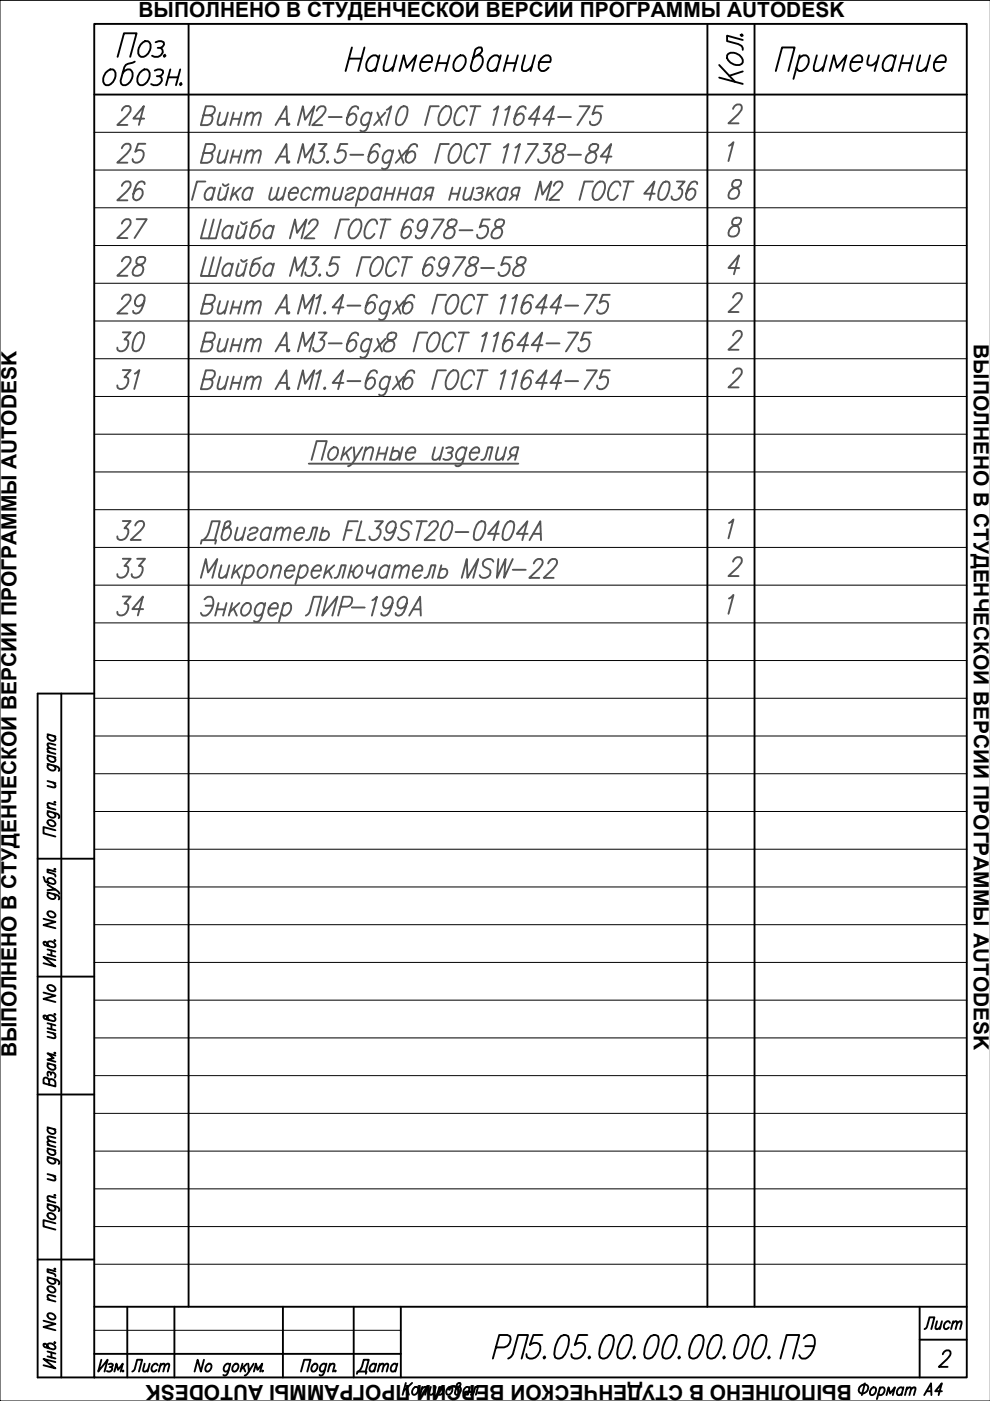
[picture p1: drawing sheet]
<svg xmlns="http://www.w3.org/2000/svg" width="210mm" height="297mm" viewBox="0 0 210 297" stroke-linecap="round" stroke-linejoin="round" font-family="sans-serif">
<!-- layer: OSN50 -->
<g fill="none" stroke="#000" stroke-width=".4">
<path d="M20 5.1h185v286.9h-185zM40 5.1v272M150 5.1v272M160 5.1v272M20 20.1h185M13 147.1v144.9M20 147.1h-12v144.9h12M8 182.1h12M8 207.1h12M8 232.1h12M8 267h12M20 277.1h185"/>
<path d="M27 277.1v14.9M37 277.1v14.9M60 277.1v14.9M75 277.1v14.9M85 277.1v14.9M195 277.1v14.9M20 287h65M195 284h10"/>
</g>
<!-- layer: TEXT -->
<g fill="none" stroke="#000" stroke-width=".4">
<path d="M22.4 15.4l1-.7h.5a1.99 1.99 0 0 1-.4 3.1l-.5 .3h-.5a1.39 1.39 0 0 1-.5-1.9zM24.9 12.1l1.4-5h2.7l-1.4 5M28.6 13.1l-1.9 .7-.3 .5-.8 2.8 .2 .7 .3 .3a2.12 2.12 0 0 0 1.8-3.1l-.3-.3h-.6l-1 .7M29.6 15.4l1-.7h.6a1.39 1.39 0 0 1 .4 1.9 1.83 1.83 0 0 1-1.9 1.5 1.39 1.39 0 0 1-.4-1.9zM29.8 9.4l1-.7h.5a1.39 1.39 0 0 1 .5 1.9 1.84 1.84 0 0 1-1.9 1.5 1.38 1.38 0 0 1-.5-2zM32.8 15l.6-.3h.6l.5 .3a.98 .98 0 0 1-1.2 1.2M33 9l.6-.3h.6l.5 .3a.98 .98 0 0 1-1.3 1.1M33.8 16.2l.5 .4a1.37 1.37 0 0 1-.7 1.4 1.37 1.37 0 0 1-1.6-.2M34 10.1l.5 .5a1.37 1.37 0 0 1-.8 1.4 1.37 1.37 0 0 1-1.5-.2M35 11.6l-.3 .2 .1 .3 .3-.3M35.7 16.4h2.1M36.1 14.7l-.9 3.4"/>
<path d="M38.2 14.7l-.9 3.4M38.4 17.6l-.3 .2 .2 .3 .2-.3M152.5 13.8l3.3 3.5M152.5 16.5l5 1.3M154.4 11.4a2.11 2.11 0 0 1 3.1 1.8 1.4 1.4 0 0 1-1.9 .5 1.84 1.84 0 0 1-1.4-1.9zM157.2 7.3l.3 .2-.3 .1-.2-.2M157.5 8.5l-3.3-.9v1.1l2.3 .6 .7 .4 .3 .9M157.5 15.1l-2.9 1M164.5 15.1l1.3-5h2.7l-1.3 5M169.4 12.4a1.22 1.22 0 0 1 1.8-.4 2.11 2.11 0 0 1-1.8 3.1l-.5-.8M169.6 11.7l-1.4 5M173.2 11.7l-.6 2.4v.7l.3 .3h.5l1.2-1"/>
<path d="M175.3 11.7l-.9 3.4M175.9 15.1l.9-3.4 .6 2.6 2.1-2.6-.9 3.4M180.4 13.2h2.3a1 1 0 0 0-.4-1.5 2.07 2.07 0 0 0-1.7 3.1l.3 .3h.5l1-.8M184.2 11.7l-.3 1.2v.7l.3 .3h.6l.5-.3 .7-.7M186.3 11.7l-.9 3.4M189.8 12.4l-.3-.4a1.22 1.22 0 0 0-1.8 .4 2.1 2.1 0 0 0-.3 2.4l.3 .3h.6l1-.8M189.9 11.7l-.8 3.4M191 13.4h2.1M191.5 11.7l-.9 3.4M193.6 11.7l-.9 3.4M195.1 11.7l-.6 2.4v.7l.3 .3h.5l1.3-1M197.2 11.7l-.9 3.4"/>
<path d="M198.1 13.2h2.3a1 1 0 0 0-.4-1.5 2.07 2.07 0 0 0-1.7 3.1l.3 .3h.6l.9-.8M10.1 159.4l1.6 .4M10.1 155.7l1.6 .4M10.4 155.8l-.2 .1a.93 .93 0 0 0 .4 1 .93 .93 0 0 0 1.1-.1v-.3l-.3-.5M11.7 158.9l-1.5-.3-.1 .3 .4 .6M11.7 157.9l-1.5-.3-.1 .4 .4 .6M10.1 172l1.9 .5a.76 .76 0 0 1 .6 .8l-.2 .2M10.1 162l1.9 .5a.76 .76 0 0 1 .6 .8l-.2 .2M10.1 171.2l1.6 .4M10.1 165.6l1.6 .4M10.1 160.2l1.6 .4M10.2 174a.95 .95 0 0 1 1.1 0 .95 .95 0 0 1 .3 1.1 .97 .97 0 0 1-1.1-.1 .97 .97 0 0 1-.3-1z"/>
<path d="M10.4 172l-.2 .2a.93 .93 0 0 0 .4 1 .93 .93 0 0 0 1.1-.1v-.3l-.3-.5M10.4 162.1l-.2 .1a.93 .93 0 0 0 .4 1 .93 .93 0 0 0 1.1-.1v-.3l-.3-.5M10.4 160.3l-.2 .1a.95 .95 0 0 0 .3 1 .95 .95 0 0 0 1.1 0l.1-.4-.3-.5M11.3 165.9l.4 .6-.1 .4-1.5-.3M11.6 170l.1 .1h-.2M11.7 176l-2.5-.6v1.3l2.5 .7M11.7 170.6l-1.5-.3-.1 .4 .4 .6M9.2 194.8l2.5 .7-2.5 .6 2.5 .7M9.2 185.9l.4 1 .2 .2 1.5 .3 .4-.2a1.01 1.01 0 0 0-.6-.9 1.01 1.01 0 0 0-1 .1v.3l.3 .5M10.1 189.2l1.9 .5a.76 .76 0 0 1 .6 .8l-.2 .2M10.1 187.6l1.6 1-1.6 .1M10.2 193.3a1.07 1.07 0 0 1 1.5 .9 1.01 1.01 0 0 1-1 .2 1.01 1.01 0 0 1-.6-.9z"/>
<path d="M10.4 189.3l-.2 .1a.93 .93 0 0 0 .4 1.1 .93 .93 0 0 0 1.1-.2v-.3l-.3-.4M11.6 199.3l.1 .2-.2-.1M11.6 184.2l.1 .1h-.2M11.7 188.6l.5 .3 .4 .6M11.7 184.8l-1.6-.5v.6l1.5 .5 .1 .5M9.2 210.4l2.5 .7-2.5 .7 2.5 .6M10.1 200.2v-.3a.99 .99 0 0 1 1-.2 .99 .99 0 0 1 .6 .9l-.4 .3-1.8-.5-.3-.4 .2-.3a.77 .77 0 0 1 .8 .7l.2 .2M10.1 215.8v-.3a.99 .99 0 0 1 1-.2 .99 .99 0 0 1 .6 .9l-.4 .3-1.8-.5-.3-.3 .2-.4a.81 .81 0 0 1 .8 .7l.2 .3M10.1 201.3l1.6 .4M10.1 202.4l1.6 .4M10.1 218.8l1.6 .4M10.1 216.9l1.6 .5"/>
<path d="M10.1 218l1.6 .4M10.2 209a1.07 1.07 0 0 1 1.5 .9 1.01 1.01 0 0 1-1 .1 1.01 1.01 0 0 1-.6-.9zM10.9 201.5v1.1M10.9 217.2v1M11.3 219.1l.4 .6-.1 .4-1.5-.3M11.6 215l.1 .1-.2-.1M11.7 203.6l-2.5-.7 2.5 2-2.5-.7M10.1 239l1.6 .5M10.1 225.4l1.6 .5M10.4 239.1l-.2 .1a.93 .93 0 0 0 .4 1.1 .93 .93 0 0 0 1.1-.2v-.3l-.3-.4M10.4 229.1l-.2-.4a.54 .54 0 0 0-.5-.2 .54 .54 0 0 0-.5 .3v.9l2.5 .6v-.8a.86 .86 0 0 0-1.2-.6l-.1 1.1M10.4 225.5l-.2 .1a.97 .97 0 0 0 .3 1.1 .97 .97 0 0 0 1.1 0 .61 .61 0 0 0-.2-.9"/>
<path d="M10.8 227.6l.5-.2a.78 .78 0 0 1 .3 1.1M10.8 227.9a.5 .5 0 0 0-.6-.6v.8M11.6 223.2l.1 .1-.2-.1M11.7 223.8l-1.6-.5 1.3 1.1-1.3 .2 1.6 .5M10.1 255.3l1.9 .5a.76 .76 0 0 1 .6 .8l-.2 .2M10.1 245.3l1.9 .5a.76 .76 0 0 1 .6 .8l-.2 .2M10.1 254.5l1.6 .5M10.1 248.9l1.6 .5M10.1 243.5l1.6 .4M10.1 242.7l1.6 .5M10.2 257.3a.95 .95 0 0 1 1.1 .1 .95 .95 0 0 1 .3 1 .96 .96 0 0 1-1.1 0 .96 .96 0 0 1-.3-1.1zM10.4 255.4l-.2 .1a.93 .93 0 0 0 .4 1.1 .93 .93 0 0 0 1.1-.2v-.3l-.3-.4"/>
<path d="M10.4 245.4l-.2 .1a.93 .93 0 0 0 .4 1.1 .93 .93 0 0 0 1.1-.2v-.3l-.3-.5M10.4 243.6l-.2 .1a.95 .95 0 0 0 .3 1 .95 .95 0 0 0 1.1 .1l.1-.5-.3-.5M11.3 249.2l.4 .6-.1 .5-1.5-.3M11.6 253.3l.1 .2-.2-.1M11.7 259.4l-2.5-.7v1.3l2.5 .7M11.7 253.9l-1.5-.3-.1 .5 .4 .6M11.7 242.2l-1.5-.3-.1 .4 .4 .6M11.7 241.3l-1.5-.4-.1 .4 .4 .6M10.1 270.8l1.9 .5a.8 .8 0 0 1 .6 .9l-.2 .1M10.1 275.5l1.6 .4M10.2 278.6a.95 .95 0 0 1 1.1 0 .95 .95 0 0 1 .3 1 .96 .96 0 0 1-1.1 0 .96 .96 0 0 1-.3-1zM10.2 272.8a.95 .95 0 0 1 1.1 .1 .95 .95 0 0 1 .3 1 .96 .96 0 0 1-1.1 0 .96 .96 0 0 1-.3-1.1z"/>
<path d="M10.4 270.9l-.2 .1a.93 .93 0 0 0 .4 1.1 .93 .93 0 0 0 1.1-.2v-.3l-.3-.4M11.6 269l.1 .1-.2-.1M11.7 274.9l-1.5-.3-.1 .4 .4 .6M11.7 269.5l-1.6-.4v.6l1.5 .5 .1 .4M9.2 280l2.5 .7-2.5 .7 2.5 .6M10.1 285.4v-.3a1.01 1.01 0 0 1 1-.2 1.01 1.01 0 0 1 .6 .9l-.4 .3-1.8-.5-.3-.3 .2-.4a.77 .77 0 0 1 .8 .7l.2 .3M10.1 286.5l1.6 .5M10.1 287.6l1.6 .4M10.9 286.8v1M11.6 284.6l.1 .1-.2-.1M11.7 288.8l-2.5-.7 2.5 2-2.5-.6M21.5 288.3l-.7 2.5 2-2.5-.6 2.5"/>
<path d="M23.1 289.2l.3-.1 .5 .1-.1 .5-.5 .1M23.6 289.8l.2 .3a.68 .68 0 0 1-.4 .6 .68 .68 0 0 1-.7 0M24.3 290.8l.4-1.7 .3 1.3 1-1.3-.4 1.7M43.2 288.3l-.6 2.5-.7-2.5-.6 2.5M43.8 289.5l.5-.4h.3a1.01 1.01 0 0 1 .1 1.1 1.01 1.01 0 0 1-.9 .6 .83 .83 0 0 1 0-1.3zM48.7 289.5l-.1-.3a.91 .91 0 0 0-1 .5 .91 .91 0 0 0 .1 1.1l.5-.1 .3-.3M48.8 289.1l-.5 1.9a.76 .76 0 0 1-.8 .6l-.2-.1M49.5 289.5l.5-.4h.3a1.01 1.01 0 0 1 .1 1.1 1.01 1.01 0 0 1-.9 .6 .83 .83 0 0 1 0-1.3zM51.4 289.1l-.4 1.7M51.6 289.8l.4 1M52.4 289.1l-1.3 1.2M52.6 289.1l.2 1.7 1-1.7"/>
<path d="M52.8 290.8a1.24 1.24 0 0 1-.9 .8M53.8 290.8l.5-1.7 .3 1.3 1-1.3-.4 1.7M55.7 290.6l-.1 .1h.2M63.8 290.8l.7-2.5h1.3l-.6 2.5M66.3 289.5l.4-.4h.3a1.01 1.01 0 0 1 .2 1.1 1.01 1.01 0 0 1-.9 .6 .83 .83 0 0 1 0-1.3zM69.1 289.5l-.1-.3a.91 .91 0 0 0-1.1 .5 .91 .91 0 0 0 .2 1.1l.5-.1 .3-.3M69.2 289.1l-.5 1.9a.76 .76 0 0 1-.8 .6l-.2-.1M69.8 289.6l.7-.5 .4 .1-.3 1.6M70 289.1l-.5 1.7M71.1 290.6l-.1 .1h.2M182.4 294a.88 .88 0 0 1 1.1-.5 .88 .88 0 0 1 .5 1.2 .99 .99 0 0 1-1 .8 .99 .99 0 0 1-.9-.8zM183.4 293.3l-.7 2.5"/>
<path d="M184.7 294.5l.5-.4h.3a.93 .93 0 0 1 .1 1.1 .93 .93 0 0 1-1 .5 1.03 1.03 0 0 1 .1-1.2zM186.5 294.5a.63 .63 0 0 1 .9-.3 .95 .95 0 0 1 0 1.1 .95 .95 0 0 1-1 .4l-.2-.2M186.6 294.1l-.7 2.5M188 295.8l.4-1.7 .3 1.4 1-1.4-.4 1.7M191.5 294.5l-.2-.3a.93 .93 0 0 0-1 .5 .93 .93 0 0 0 .1 1.1h.3l.5-.3M191.6 294.1l-.5 1.7M192.2 294.6l.6-.5 .3 .1-.3 1.6M192.3 294.1l-.4 1.7M193.1 294.6l.6-.5 .4 .1-.3 1.6M196 295.8l1.4-2.5 .1 2.5M196.5 295h.9M199.7 295h-1.4l1.4-1.7-.7 2.5"/>
<path d="M199.9 287.1v-.1a.9 .9 0 0 1 1.6-.4 1.47 1.47 0 0 1-.7 1.5l-1.7 1.7h1.8"/>
</g>
<!-- layer: OSN25 -->
<g fill="none" stroke="#000" stroke-width=".21">
<path d="M210 .1h-210v296.9h210M20 28.1h185M20 36.1h185M20 44.1h185M20 52.1h185M20 60.1h185M20 68.1h185M20 76.1h185M20 84.1h185M20 92.1h185M20 100.1h185M20 108.1h185"/>
<path d="M20 116.1h185M20 124.1h185M20 132.1h185M20 140h185M20 148h185M20 156h185M20 164h185M20 172h185M20 180.1h185M20 188.1h185M20 196.1h185M20 204.1h185"/>
<path d="M20 212.1h185M20 220.1h185M20 228.1h185M20 236.1h185M20 244.1h185M20 252.1h185M20 260.1h185M20 268h185M20 282.1h65"/>
</g>
<!-- layer: TEXT -->
<g fill="none" stroke="#545454" stroke-width=".4">
<path d="M43.1 24.4h1.4l.4 .2a1.36 1.36 0 0 1-1 1.9h-1.3l1-4h1.4a1.01 1.01 0 0 1 .5 1.2 1.01 1.01 0 0 1-1 .7M43.1 32.4h1.4l.4 .2a1.36 1.36 0 0 1-1 1.9h-1.3l1-4h1.4a1.01 1.01 0 0 1 .5 1.2 1.01 1.01 0 0 1-1 .7M43.5 38.5h-1.7l-1.1 3.9M45.6 39.8l-.7 2.6M46.7 23.9l-.6 1.9v.5l.3 .2h.4l1-.7M46.7 31.9l-.6 1.9v.5l.3 .2h.4l1-.7M46.8 39.8l-.5 1.8v.6l.2 .2h.4l1-.8M47.2 39l.1 .2a.73 .73 0 0 0 1.2-.2M48.3 23.9l-.7 2.6M48.3 31.9l-.7 2.6M48.4 39.8l-.7 2.6M49.2 25.2h1.7"/>
<path d="M49.2 33.2h1.7M49.6 23.9l-.8 2.6M49.6 31.9l-.8 2.6M49.6 39.8l-.7 2.6M51.1 39.8l-2 1.8M51.2 23.9l-.7 2.6M51.2 31.9l-.7 2.6M52.2 24.6l1-.7 .6 .2v.5l-.5 1.9M52.2 32.6l1-.7 .6 .2v.5l-.5 1.9M52.4 23.9l-.7 2.6M52.4 31.9l-.7 2.6M53.6 39.8l-.7 2.6"/>
<path d="M53.8 24.6l.9-.7 .6 .2v.5l-.5 1.9M53.8 32.6l.9-.7 .6 .2v.5l-.5 1.9M57.6 39.8l-.5 1.8v.6l.6 .2 .9-.8M58.4 26.5l2.3-4 .2 4M58.4 34.5l2.3-4 .2 4M59.1 39.8l-.5 1.8v.6l.5 .2 1-.8M59.2 25.2h1.6M59.2 33.2h1.6M60.6 39.8l-.7 2.6M61.3 26.1l-.2 .2 .1 .2 .2-.2M61.3 34.1l-.2 .2 .1 .2 .2-.2M63.2 26.5l1-4 .5 2.9 2-2.9-1.1 4"/>
<path d="M63.2 34.5l1-4 .5 2.9 2-2.9-1.1 4M67 39.8l-.7 2.6M67.2 23.5v-.2a1 1 0 0 1 .8-.8 1 1 0 0 1 1 .4 1.8 1.8 0 0 1-.8 1.7l-2 1.9h2.1M67.6 30.5h1.7l-1.4 1.6h.5l.2 .1a1.6 1.6 0 0 1-.3 1.8 1.6 1.6 0 0 1-1.8 .3l-.1-.5M69.5 34.1l-.2 .2 .1 .2 .2-.2M69.7 24.8h2.8M71.1 39.8l-.5 1.8v.6l.3 .2h.4l1-.8M72.7 39.8l-.6 2.6M73.7 30.5h-1.5l-.7 1.7a1.01 1.01 0 0 1 1.4-.2 1.01 1.01 0 0 1 .3 1.4 1.29 1.29 0 0 1-.8 1.1 1.29 1.29 0 0 1-1.4-.4v-.3M74.3 32.8h2.7M75.9 23.1v-.4l-.4-.2-.8 .2a5.4 5.4 0 0 0-1.2 3.3l.2 .3a1.37 1.37 0 0 0 1.5-.2 1.37 1.37 0 0 0 .3-1.5l-.1-.4a.99 .99 0 0 0-1.5 .4l-.3 .6M76.5 39.8l-1.1 3.9"/>
<path d="M78.7 24.4l-.5-.5a1.66 1.66 0 0 0-1.4 2.4l.2 .2h.5l.7-.5M78.8 23.9l-.8 3a1.19 1.19 0 0 1-1.3 1l-.3-.2M80 23.9l1 2.6M80.5 31.1v-.4l-.4-.2-.9 .2a5.4 5.4 0 0 0-1.1 3.3l.2 .3a1.37 1.37 0 0 0 1.5-.2 1.37 1.37 0 0 0 .3-1.5l-.2-.4a.99 .99 0 0 0-1.5 .4l-.3 .6M80.9 39.8l-.7 2.6M81.7 23.9l-2.4 2.6M82 23.3l1-.8-1.1 4M82.1 39.8l-.7 2.6M83.2 32.4l-.4-.5a1.66 1.66 0 0 0-1.5 2.4l.3 .2h.4l.8-.5M83.4 31.9l-.9 3a1.19 1.19 0 0 1-1.3 1l-.2-.2M83.8 39.8l-.7 2.6M84.6 31.9l1 2.6"/>
<path d="M84.9 39.8l-.7 2.6M85 22.7l.6-.2 .7 .2a4.1 4.1 0 0 1-1 3.6l-.5 .2-.7-.2a4.1 4.1 0 0 1 .9-3.6zM86.3 31.9l-2.4 2.6M86.6 39.8l-.7 2.6M88.5 31.1l-.1-.4-.4-.2-.8 .2a5.3 5.3 0 0 0-1.2 3.3l.2 .3a1.37 1.37 0 0 0 1.5-.2 1.37 1.37 0 0 0 .3-1.5l-.2-.4a.99 .99 0 0 0-1.4 .4l-.3 .6M89.4 39.8l-.7 2.6M93 22.5h-1.8l-1.1 4M93.8 23.1a1 1 0 0 1 .9-.6 1 1 0 0 1 .9 .6 3.3 3.3 0 0 1-1.5 3.4h-.6a2.22 2.22 0 0 1 0-3zM95.2 30.5h-1.9l-1 4M95.9 31.1a1 1 0 0 1 .9-.6 1 1 0 0 1 .9 .6 3.3 3.3 0 0 1-1.5 3.4h-.6a2.24 2.24 0 0 1 .1-3zM95.9 39.8l-.7 2.6M97.6 39.8l-.7 2.6"/>
<path d="M98.8 39.8l-.5 1.8v.6l.2 .2h.5l.9-.8M99 23.5l-.1-.6-.4-.4a1.99 1.99 0 0 0-1.9 1.6 2.09 2.09 0 0 0 .2 2.4 1.53 1.53 0 0 0 1.6-.9M99.7 22.5h2.2M100.4 39.8l-.7 2.6M100.8 22.5l-1.1 4M101.1 40l.5-.2 .8 .2a.78 .78 0 0 1-1 .9M101.2 31.5l-.3-.8-.3-.2a1.99 1.99 0 0 0-1.9 1.6 2.04 2.04 0 0 0 .3 2.4 1.53 1.53 0 0 0 1.6-.9M101.9 30.5h2.1M102.9 30.5l-1 4M103.7 39.8l-.7 2.6M104.7 23.3l1-.8-1.1 4M105.1 39.8l-1.9 1.8"/>
<path d="M106.8 31.3l1-.8-1.1 4M107.1 23.3l1-.8-1.1 4M107.7 39.8l-.7 2.6M109.3 31.3l.9-.8-1 4M111.5 23.1l-.1-.4-.4-.2-.8 .2a5.3 5.3 0 0 0-1.2 3.3l.2 .3a1.38 1.38 0 0 0 1.5-.2 1.38 1.38 0 0 0 .4-1.5l-.3-.4a.99 .99 0 0 0-1.4 .4l-.3 .6M111.9 30.5h2.1l-2.5 4M114.4 25.2h-2.3l2.3-2.7-1.1 4M115.3 30.5h1.6l-1.3 1.6h.5l.2 .1a1.59 1.59 0 0 1-.3 1.8 1.59 1.59 0 0 1-1.7 .3l-.2-.5M117.4 39.4l.1-.2a.99 .99 0 0 1 .7-.7 .99 .99 0 0 1 1 .3 1.65 1.65 0 0 1-.7 1.7l-2 1.9h2.1M117.5 25.2h-2.3l2.2-2.7-1.1 4M118.3 30.7a.85 .85 0 0 0-.1 1.4 1.28 1.28 0 0 1 1.2 1.5 1.28 1.28 0 0 1-1.7 .9l-.4-.2a1.55 1.55 0 0 1 1.2-2.1 1.23 1.23 0 0 0 1.3-1.5l-.4-.2zM118.3 24.8h2.8"/>
<path d="M120.4 32.8h2.8M122.9 22.5h2.1l-2.6 4M125.3 30.7a.84 .84 0 0 0-.1 1.4 1.28 1.28 0 0 1 1.2 1.5 1.28 1.28 0 0 1-1.7 .9l-.4-.2a1.55 1.55 0 0 1 1.2-2.1 1.25 1.25 0 0 0 1.3-1.5l-.4-.2zM125.7 38.5h-1.8l-1 3.9M126.8 38.7l1-.2a2.17 2.17 0 0 1-.1 3 1.29 1.29 0 0 1-1.8 .7 2.91 2.91 0 0 1 .9-3.5zM127.8 22.5h-1.6l-.6 1.7a1.01 1.01 0 0 1 1.4-.2 1.01 1.01 0 0 1 .3 1.4 1.28 1.28 0 0 1-.9 1.1 1.28 1.28 0 0 1-1.3-.4v-.3M129.6 33.2h-2.2l2.2-2.7-1.1 4M131.6 39.4l-.3-.7a1.33 1.33 0 0 0-1.8 .7 2.16 2.16 0 0 0-.1 3 1.53 1.53 0 0 0 1.6-.9M132.2 38.5h2.1M133.3 38.5l-1.1 3.9M140.7 38.7l.4-.2 .7 .2a4 4 0 0 1-.9 3.5l-.5 .2-.7-.2a4 4 0 0 1 1-3.5zM143.5 38.5h1.7l-1.3 1.5h.4l.3 .2a1.56 1.56 0 0 1-.4 1.7 1.56 1.56 0 0 1-1.7 .3l-.1-.6"/>
<path d="M147.8 39v-.3l-.4-.2-.8 .2a5.1 5.1 0 0 0-1.1 3.1l.1 .4 .4 .2a1.52 1.52 0 0 0 1.2-2.2 .96 .96 0 0 0-1.4 .3l-.3 .6M154.6 30.9l.9-.8-1 4M155.4 23.1l.1-.2a1 1 0 0 1 .7-.7 1 1 0 0 1 1 .3 1.68 1.68 0 0 1-.7 1.7l-2 1.9h2.1M155.6 38.3a.84 .84 0 0 0-.1 1.4 1.28 1.28 0 0 1 1.2 1.5 1.28 1.28 0 0 1-1.7 .9l-.4-.1a1.55 1.55 0 0 1 1.2-2.1 1.25 1.25 0 0 0 1.3-1.6l-.4-.2zM45.4 40.3l-.2-.3a.94 .94 0 0 0-1.4 .3 1.64 1.64 0 0 0-.2 1.9l.2 .2h.5l.7-.6M49.9 40.9l.6 1.5M53.4 40.3l-.1-.3a.94 .94 0 0 0-1.5 .3 1.64 1.64 0 0 0-.2 1.9l.3 .2h.4l.7-.6M61.3 40.9h1.8a.73 .73 0 0 0 0-.8 .73 .73 0 0 0-.7-.3 1.79 1.79 0 0 0-1 2.4l.3 .2h.4l.7-.6M65.9 40.3l-.2-.3a.94 .94 0 0 0-1.4 .3 1.45 1.45 0 0 0 0 2.1h.5l.7-.6M66.8 40.5l.9-.7 .5 .2v.5l-.4 1.9M68.2 40.5l1-.7 .5 .2v.5l-.5 1.9M73.6 40.3a1.08 1.08 0 0 1 1.6-.3l.1 .3-.3 .4-1.1 .4a.88 .88 0 0 0-.6 1.1 1.06 1.06 0 0 0 1.6-.4"/>
<path d="M76.3 40.3a.94 .94 0 0 1 1.5-.3 1.67 1.67 0 0 1-1.4 2.4l-.5-.6M80.8 40.3l-.2-.3a.94 .94 0 0 0-1.5 .3 1.59 1.59 0 0 0-.1 1.9l.2 .2h.4l.8-.6M81.8 41.1h1.6M84.6 41.1h1.6M89.2 40.3l-.2-.3a.94 .94 0 0 0-1.4 .3 1.59 1.59 0 0 0-.2 1.9l.3 .2h.4l.8-.6M90.6 41.5l-.9 .9M91.5 41.5h-.9a.92 .92 0 0 1-.4-1 .92 .92 0 0 1 .8-.7h.9l-.7 2.6M95.6 41.1h1.6M101.9 40.9l.3 .4a1.06 1.06 0 0 1-.5 1 1.06 1.06 0 0 1-1.2-.1M103.9 40.9l.7 1.5M107.5 40.3l-.2-.3a.92 .92 0 0 0-1.4 .3 1.28 1.28 0 0 0 0 2.1h.5l.7-.6M108.9 41.5l-.9 .9"/>
<path d="M109.7 41.5h-.8a.92 .92 0 0 1-.4-1 .92 .92 0 0 1 .8-.7h.9l-.7 2.6M113.5 42.4l1.1-3.9 .4 2.8 1.9-2.8-1 3.9M138.8 41.1h-2.2l2.2-2.6-1.1 3.9M155.6 46.3a.84 .84 0 0 0-.1 1.4 1.28 1.28 0 0 1 1.2 1.5 1.28 1.28 0 0 1-1.7 1l-.4-.2a1.55 1.55 0 0 1 1.2-2.1 1.25 1.25 0 0 0 1.3-1.6l-.4-.1zM156.7 56.8h-2.2l2.2-2.6-1.1 4M43.1 64.4h1.4l.4 .2a1.36 1.36 0 0 1-1 1.9h-1.3l1-4h1.4a1.01 1.01 0 0 1 .5 1.2 1.01 1.01 0 0 1-1 .7M43.1 72.4h1.4l.4 .2a1.36 1.36 0 0 1-1 1.9h-1.3l1-4h1.4a1.01 1.01 0 0 1 .5 1.2 1.01 1.01 0 0 1-1 .7M46.7 63.8l-.6 2v.5l.3 .2h.4l1-.7M46.7 71.8l-.6 2v.5l.3 .2h.4l1-.7M46.7 79.8l-.6 2v.5l.3 .2h.4l1-.7M48.3 63.8l-.7 2.7M48.3 71.8l-.7 2.7"/>
<path d="M48.3 79.8l-.7 2.7M49.2 65.2h1.7M49.2 73.2h1.7M49.6 63.8l-.8 2.7M49.6 71.8l-.8 2.7M49.6 79.8l-.8 2.7M51.2 63.8l-.7 2.7M51.2 71.8l-.7 2.7M51.2 79.8l-.7 2.7M52.2 64.6l1-.8 .6 .2v.6l-.5 1.9M52.2 72.6l1-.8 .6 .2v.6l-.5 1.9M52.4 63.8l-.7 2.7"/>
<path d="M52.4 71.8l-.7 2.7M52.4 79.8l-.7 2.7M53.8 64.6l.9-.8 .6 .2v.6l-.5 1.9M53.8 72.6l.9-.8 .6 .2v.6l-.5 1.9M58.4 66.5l2.3-4 .2 4M58.4 74.5l2.3-4 .2 4M59.2 65.2h1.6M59.2 73.2h1.6M61.3 66.1l-.2 .2 .1 .2 .2-.2M61.3 74.1l-.2 .2 .1 .2 .2-.2M63.2 66.5l1-4 .5 2.9 2-2.9-1.1 4M63.2 74.5l1-4 .5 2.9 2-2.9-1.1 4"/>
<path d="M67.1 63.3l.9-.8-1 4M67.1 79.3l.9-.8-1 4M67.6 70.5h1.7l-1.4 1.5h.5l.2 .2a1.6 1.6 0 0 1-.3 1.8 1.6 1.6 0 0 1-1.8 .3l-.1-.5M68.9 66.1l-.2 .2 .1 .2 .2-.2M69.7 72.8h2.8M72.8 65.2h-2.3l2.2-2.7-1 4M73.7 64.8h2.7M75.9 71.1v-.4l-.4-.2-.8 .2a5.4 5.4 0 0 0-1.2 3.2l.2 .4a1.37 1.37 0 0 0 1.5-.2 1.37 1.37 0 0 0 .3-1.5l-.1-.4a.99 .99 0 0 0-1.5 .4l-.3 .6M78.7 72.4l-.5-.6a1.66 1.66 0 0 0-1.4 2.5l.2 .2h.5l.7-.6M78.8 71.8l-.8 3.1a1.19 1.19 0 0 1-1.3 .9l-.3-.1M79.9 63.1v-.4l-.4-.2-.8 .2a5.3 5.3 0 0 0-1.2 3.2l.2 .4a1.37 1.37 0 0 0 1.4-.2 1.37 1.37 0 0 0 .4-1.5l-.2-.4a.99 .99 0 0 0-1.5 .4l-.3 .6M79.9 79.1v-.4l-.4-.2-.8 .2a5.3 5.3 0 0 0-1.2 3.2l.2 .4a1.37 1.37 0 0 0 1.4-.2 1.37 1.37 0 0 0 .4-1.5l-.2-.4a.99 .99 0 0 0-1.5 .4l-.3 .6"/>
<path d="M80 71.8l1 2.7M81.7 71.8l-2.4 2.7M82.5 70.7a.84 .84 0 0 0-.1 1.3 1.28 1.28 0 0 1 1.2 1.6 1.28 1.28 0 0 1-1.7 .9l-.4-.2a1.55 1.55 0 0 1 1.2-2.1 1.25 1.25 0 0 0 1.3-1.5l-.4-.2zM82.6 64.4l-.5-.6a1.68 1.68 0 0 0-1.4 2.5l.3 .2h.4l.8-.6M82.8 63.8l-.9 3.1a1.19 1.19 0 0 1-1.3 .9l-.2-.1M82.8 79.8l-.9 3.1a1.19 1.19 0 0 1-1.3 .9l-.2-.1M84 63.8l.9 2.7M84 79.8l.9 2.7M85.7 63.8l-2.4 2.7M85.7 79.8l-2.4 2.7M87.8 63.1v-.4l-.4-.2-.8 .2a5.1 5.1 0 0 0-1.2 3.2l.2 .4a1.38 1.38 0 0 0 1.5-.2 1.38 1.38 0 0 0 .3-1.5l-.2-.4a.99 .99 0 0 0-1.5 .4l-.3 .6M87.8 79.1v-.4l-.4-.2-.8 .2a5.1 5.1 0 0 0-1.2 3.2l.2 .4a1.38 1.38 0 0 0 1.5-.2 1.38 1.38 0 0 0 .3-1.5l-.2-.4a.99 .99 0 0 0-1.5 .4l-.3 .6"/>
<path d="M90.6 70.5h-1.8l-1.1 4M91.4 71.1a1 1 0 0 1 .9-.6 1 1 0 0 1 .9 .6 3.3 3.3 0 0 1-1.5 3.4h-.7a2.22 2.22 0 0 1 .1-3zM94.6 62.5h-1.9l-1 4M94.6 78.5h-1.9l-1 4M95.3 63.1a1 1 0 0 1 .9-.6 1 1 0 0 1 .9 .6 3.3 3.3 0 0 1-1.5 3.4h-.6a2.22 2.22 0 0 1 .1-3zM95.3 79.1a1 1 0 0 1 .9-.6 1 1 0 0 1 .9 .6 3.3 3.3 0 0 1-1.5 3.4h-.6a2.22 2.22 0 0 1 .1-3zM96.6 71.5l-.2-.6-.3-.4a2.03 2.03 0 0 0-2 1.5 2.04 2.04 0 0 0 .3 2.5 1.53 1.53 0 0 0 1.6-.9M97.3 70.5h2.1M98.4 70.5l-1.1 4M100.5 63.5l-.1-.6-.4-.4a1.99 1.99 0 0 0-1.9 1.5 2.09 2.09 0 0 0 .2 2.5 1.53 1.53 0 0 0 1.7-.9M100.5 79.5l-.1-.6-.4-.4a1.99 1.99 0 0 0-1.9 1.5 2.09 2.09 0 0 0 .2 2.5 1.53 1.53 0 0 0 1.7-.9M101.2 62.5h2.2"/>
<path d="M101.2 78.5h2.2M102.3 71.3l.9-.8-1 4M102.3 62.5l-1.1 4M102.3 78.5l-1.1 4M104.7 71.3l1-.8-1.1 4M106.2 63.3l1-.8-1.1 4M106.2 79.3l1-.8-1.1 4M108.7 63.3l.9-.8-1 4M108.7 79.3l.9-.8-1 4M109 71.1v-.4l-.4-.2-.8 .2a5.3 5.3 0 0 0-1.2 3.2l.2 .4a1.37 1.37 0 0 0 1.5-.2 1.37 1.37 0 0 0 .3-1.5l-.2-.4a.99 .99 0 0 0-1.5 .4l-.3 .6M112 73.2h-2.3l2.2-2.7-1.1 4M113 63.1l-.1-.4-.4-.2-.8 .2a5.3 5.3 0 0 0-1.2 3.2l.2 .4a1.37 1.37 0 0 0 1.5-.2 1.37 1.37 0 0 0 .4-1.5l-.2-.4a.99 .99 0 0 0-1.5 .4l-.3 .6"/>
<path d="M113 79.1l-.1-.4-.4-.2-.8 .2a5.3 5.3 0 0 0-1.2 3.2l.2 .4a1.37 1.37 0 0 0 1.5-.2 1.37 1.37 0 0 0 .4-1.5l-.2-.4a.99 .99 0 0 0-1.5 .4l-.3 .6M115 73.2h-2.3l2.3-2.7-1.1 4M115.9 72.8h2.7M115.9 65.2h-2.3l2.3-2.7-1.1 4M119 65.2h-2.3l2.2-2.7-1 4M119.8 64.8h2.8M120.5 70.5h2.1l-2.6 4M124.4 62.5h2.2l-2.6 4M124.4 78.5h2.2l-2.6 4M125.3 70.5h-1.5l-.6 1.7a1.01 1.01 0 0 1 1.4-.2 1.01 1.01 0 0 1 .3 1.4 1.28 1.28 0 0 1-.9 1 1.28 1.28 0 0 1-1.3-.3l-.1-.3M129.3 62.5h-1.5l-.7 1.7a1.01 1.01 0 0 1 1.5-.2 1.01 1.01 0 0 1 .2 1.4 1.28 1.28 0 0 1-.8 1 1.28 1.28 0 0 1-1.4-.3v-.3M129.3 78.5h-1.5l-.7 1.7a1.01 1.01 0 0 1 1.5-.2 1.01 1.01 0 0 1 .2 1.4 1.28 1.28 0 0 1-.8 1 1.28 1.28 0 0 1-1.4-.3v-.3"/>
<path d="M155.4 63.1l.1-.2a1 1 0 0 1 .7-.7 1 1 0 0 1 1 .3 1.68 1.68 0 0 1-.7 1.7l-2 2h2.1M155.4 71.1l.1-.2a1 1 0 0 1 .7-.7 1 1 0 0 1 1 .3 1.68 1.68 0 0 1-.7 1.7l-2 2h2.1M155.4 79.1l.1-.2a1 1 0 0 1 .7-.8 1 1 0 0 1 1 .4 1.68 1.68 0 0 1-.7 1.7l-2 1.9h2.1M43.1 80.4h1.4l.4 .2a1.36 1.36 0 0 1-1 1.9h-1.3l1-4h1.4a1.01 1.01 0 0 1 .5 1.2 1.01 1.01 0 0 1-1 .7M49.2 81.2h1.7M52.2 80.6l1-.8 .6 .2v.6l-.5 1.9M53.8 80.6l.9-.8 .6 .2v.6l-.5 1.9M58.4 82.5l2.3-4 .2 4M59.2 81.2h1.6M61.3 82.1l-.2 .2 .1 .2 .2-.2M63.2 82.5l1-4 .5 2.9 2-2.9-1.1 4M65.5 98.3h44.4"/>
<path d="M66.1 97.5l1-4h2.2l-1.1 4M68.9 82.1l-.2 .2 .1 .2 .2-.2M70 95.4l.7-.6h.5a1.58 1.58 0 0 1-.4 2.5l-.8 .2a1.1 1.1 0 0 1-.3-1.5zM72.8 81.2h-2.3l2.2-2.7-1 4M73 94.8l-.7 2.7M73.3 96l.7 1.5M73.7 80.8h2.7M74.5 94.8l-2 1.9M75 94.8l.2 2.7 1.6-2.7M75.2 97.5a1.89 1.89 0 0 1-1.4 1.3M77.4 95.6l1-.8h.4l.3 .2v.4l-.5 2.1M77.6 94.8l-.7 2.7"/>
<path d="M80.1 96.2h1.7M80.5 94.8l-.7 2.7M82.2 94.8l-.7 2.7M82.6 80.4l-.5-.6a1.68 1.68 0 0 0-1.4 2.5l.3 .2h.4l.8-.6M83.1 96a.87 .87 0 0 1 1.4-.3 .87 .87 0 0 1-.2 1.4l-.5 .4h-.7l-.3-.4M83.4 94.8l-.7 2.7M85.4 94.8l-.7 2.7M86.1 96h1.9a.74 .74 0 0 0 0-.9 .74 .74 0 0 0-.8-.3 1.79 1.79 0 0 0-1 2.5 .97 .97 0 0 0 1.5-.4M92.2 94.8l-.5 1.9v.6l.3 .2h.4l1-.8M93.9 94.8l-.7 2.7M94.6 95l.5-.2 .9 .2a.79 .79 0 0 1-1 1M95.4 96l.4 .4a1.09 1.09 0 0 1-.6 1 1.09 1.09 0 0 1-1.2-.1"/>
<path d="M98.8 95.4a.76 .76 0 0 0-1.3-.4 1.55 1.55 0 0 0-.3 2.5h.4l.8-.6M98.9 94.8l-.8 3.1a1.19 1.19 0 0 1-1.3 .9l-.3-.2M99.7 96h1.8a.79 .79 0 0 0-.3-1.2 1.68 1.68 0 0 0-1.4 2.5l.3 .2h.4l.8-.6M102 97.5l.7-.2 .8-2.5h.9l-.7 2.7M105.6 94.8l-.5 1.9v.6l.3 .2h.4l1-.8M107.3 94.8l-.7 2.7M108.5 96.5l-.8 1M109.5 96.5h-1a.86 .86 0 0 1 .1-1.5l.4-.2h.9l-.7 2.7M115.9 81.2h-2.3l2.3-2.7-1.1 4M119 81.2h-2.3l2.2-2.7-1 4M119.8 80.8h2.8M46.9 119.9l-.5 1.9v.5l.3 .2h.5l.9-.7"/>
<path d="M48.6 119.9l-.7 2.6M49.8 119.9l-.7 2.6M51.4 119.9l-2.1 1.9M52.3 119.9l-1.1 4M58.1 119.9l-.7 2.6M63.7 119.9l-1.1 4M69.3 119.9l-.7 2.6M70.9 119.9l-2.1 1.9M74.5 119.9l-.7 2.6M78 119.9l-.2 .9v.6l.2 .2 .8-.2 .7-.6M79.7 119.9l-.7 2.6M82.6 119.9l-.7 2.6"/>
<path d="M83.8 119.9l-.7 2.6M93.6 119.9l-.7 2.6M104.6 119.1a1.15 1.15 0 0 0-1.5-.5 1.15 1.15 0 0 0-.6 1.4l1.3 .8a1.21 1.21 0 0 1-.5 1.6 1.21 1.21 0 0 1-1.6-.5M105.7 118.5l-.3 4 1.8-4-.3 4 1.8-4M113.2 119.5v-.2a1 1 0 0 1 .8-.8 1 1 0 0 1 1 .4 1.8 1.8 0 0 1-.7 1.7l-2.1 1.9h2.1M116.2 119.5l.1-.2a1 1 0 0 1 .8-.8 1 1 0 0 1 1 .4 1.8 1.8 0 0 1-.8 1.7l-2 1.9h2.1M154.6 110.9l.9-.8-1 4M155.4 119.1l.1-.2a1 1 0 0 1 .7-.8 1 1 0 0 1 1 .4 1.68 1.68 0 0 1-.7 1.7l-2 1.9h2.1M42.6 122.5l1-4 .5 2.9 2-2.9-1.1 4M43.3 127.1a1 1 0 0 1 1-.6 1 1 0 0 1 .9 .6 3.2 3.2 0 0 1-1.6 3.4h-.6l-.4-.6M43.6 128.4h1.5M46 129.2h1.7"/>
<path d="M46.3 127.9l-.7 2.6M48 127.9l-.7 2.6M49.2 127.9l-.7 2.6M49.5 129l.7 1.5M50.1 121l.7 1.5M50.8 127.9l-2.1 1.9M51.5 128.4a.97 .97 0 0 1 1.5-.4 1.71 1.71 0 0 1-1.4 2.5 1.12 1.12 0 0 1-.4-1.5zM52.1 120.4a.97 .97 0 0 1 1.5-.4 1.71 1.71 0 0 1-1.4 2.5l-.5-.6M55 120.4l.8-.5h.4a1.6 1.6 0 0 1-.7 2.6h-.4a1.1 1.1 0 0 1-.4-1.5zM56.1 128.4l-.5-.5a1.59 1.59 0 0 0-1.4 .9 1.59 1.59 0 0 0 .3 1.7h.4l.8-.6M56.2 127.9l-.8 3a1.19 1.19 0 0 1-1.3 1l-.3-.2M57 129h1.8a.74 .74 0 0 0 0-.8 .74 .74 0 0 0-.7-.3 1.79 1.79 0 0 0-1 2.4l.3 .2h.4l.8-.6"/>
<path d="M57.9 120.6l.9-.7h.5l.2 .1 .1 .4-.6 2.1M60 128.4a.97 .97 0 0 1 1.5-.4 1.69 1.69 0 0 1-1.4 2.5l-.5-.6M60.2 127.9l-1.1 4M60.5 121h1.8a.79 .79 0 0 0-.3-1.1 1.66 1.66 0 0 0-1.4 2.4l.3 .2h.4l.8-.6M63.6 120.4l.7-.5h.5a1.6 1.6 0 0 1-.7 2.6h-.5l-.4-.6M64.8 130.5l.8-.7 .9-3.3h1.7l-1.1 4M66.1 121h1.9a.74 .74 0 0 0 0-.8 .74 .74 0 0 0-.8-.3 1.79 1.79 0 0 0-.9 2.4l.2 .2h.5l.7-.6M69.4 126.5l-1.1 4 3.2-4-1 4M69.7 121l.6 1.5M70.9 122.5l.7-.2 .8-2.4h.9l-.7 2.6M72.2 128.6h1.4a1.36 1.36 0 0 0 .9-1.9l-.4-.2h-1.4l-1 4M74.2 121.2h.7a1.64 1.64 0 0 1 1.5-1.3 1.62 1.62 0 0 1-.8 2.6h-.3a1.06 1.06 0 0 1-.4-1.3"/>
<path d="M74.6 128.8h2.7M79 127.3l.9-.8-1.1 4M82.5 120.4l-.5-.5a1.69 1.69 0 0 0-1.4 2.4l.2 .2h.5l.7-.6M83.2 127.9a1.28 1.28 0 0 1-1.8 .9 1.54 1.54 0 0 1 1.3-2.3l.4 .2 .2 .4a5.4 5.4 0 0 1-1.2 3.2l-.8 .2-.4-.2-.1-.4M83.6 120.6l1-.7 .6 .1v.6l-.6 1.9M85.2 120.6l.9-.7 .6 .1v.6l-.5 1.9M86.3 127.9a1.25 1.25 0 0 1-1.8 .9 1.54 1.54 0 0 1 1.2-2.3l.4 .2 .2 .4a5.4 5.4 0 0 1-1.1 3.2l-.9 .2-.4-.2v-.4M86.8 130.5l2.3-4 .1 4M87.6 129.2h1.5M87.6 121h1.9a.74 .74 0 0 0 0-.8 .74 .74 0 0 0-.8-.3 1.79 1.79 0 0 0-1 2.4l.3 .2h.5l.7-.6M90 122.5l.6-.2 .8-2.4h1l-.7 2.6M93.3 121a.84 .84 0 0 1 .9-.4 .84 .84 0 0 1 .6 .8 1.16 1.16 0 0 1-1.7 .9l-.1-.2"/>
<path d="M97.9 122.5l1.1-4 .1 4 2.3-4-1.1 4M108.7 120.8h2.8M154.6 126.9l.9-.8-1 4"/>
</g>
<g font-size="8.8">
<text x="72" y="16.2">Наименование</text>
<text x="103.4" y="289.3">РЛ5.05.00.00.00.00.ПЭ</text>
</g>
<text font-size="8.4" fill="#545454" x="41.3" y="116.4">Двигатель FL39ST20-0404A</text>
<g font-size="7.9" fill="#545454">
<text x="23.6" y="27.9">24</text>
<text x="23.6" y="51.9">27</text>
<text x="41.3" y="51.9">Шайба М2 ГОСТ 6978-58</text>
<text x="23.6" y="75.8">30</text>
<text x="23.6" y="123.8">33</text>
</g>
<g font-size="7.5" fill="#545454">
<text x="23.6" y="35.6">25</text>
<text x="23.6" y="43.7">26</text>
<text x="23.6" y="59.6">28</text>
<text x="41.3" y="59.6">Шайба М3.5 ГОСТ 6978-58</text>
<text x="23.6" y="67.7">29</text>
<text x="23.6" y="83.6">31</text>
<text x="23.6" y="115.7">32</text>
<text x="23.6" y="131.6">34</text>
</g>
<text font-size="6.2" x="74.4" y="292.5">Дата</text>
<g font-size="5.7">
<text x="194.7" y="282.9">Лист</text>
<text x="26.8" y="292.1">Лист</text>
<text x="30.7" y="297.4">34</text>
</g>
<g font-size="4.4">
<text x="29.4" y="3.5">ВЫПОЛНЕНО В СТУДЕНЧЕСКОЙ ВЕРСИИ ПРОГРАММЫ AUTODESK</text>
<text x="206.5" y="72.9" transform="rotate(90 206.5 72.9)">ВЫПОЛНЕНО В СТУДЕНЧЕСКОЙ ВЕРСИИ ПРОГРАММЫ AUTODESK</text>
<text x="3.5" y="224.2" transform="rotate(-90 3.5 224.2)">ВЫПОЛНЕНО В СТУДЕНЧЕСКОЙ ВЕРСИИ ПРОГРАММЫ AUTODESK</text>
<text x="180.6" y="293.6" transform="rotate(-180 180.6 293.6)">ВЫПОЛНЕНО В СТУДЕНЧЕСКОЙ ВЕРСИИ ПРОГРАММЫ AUTODESK</text>
</g>
</svg>
